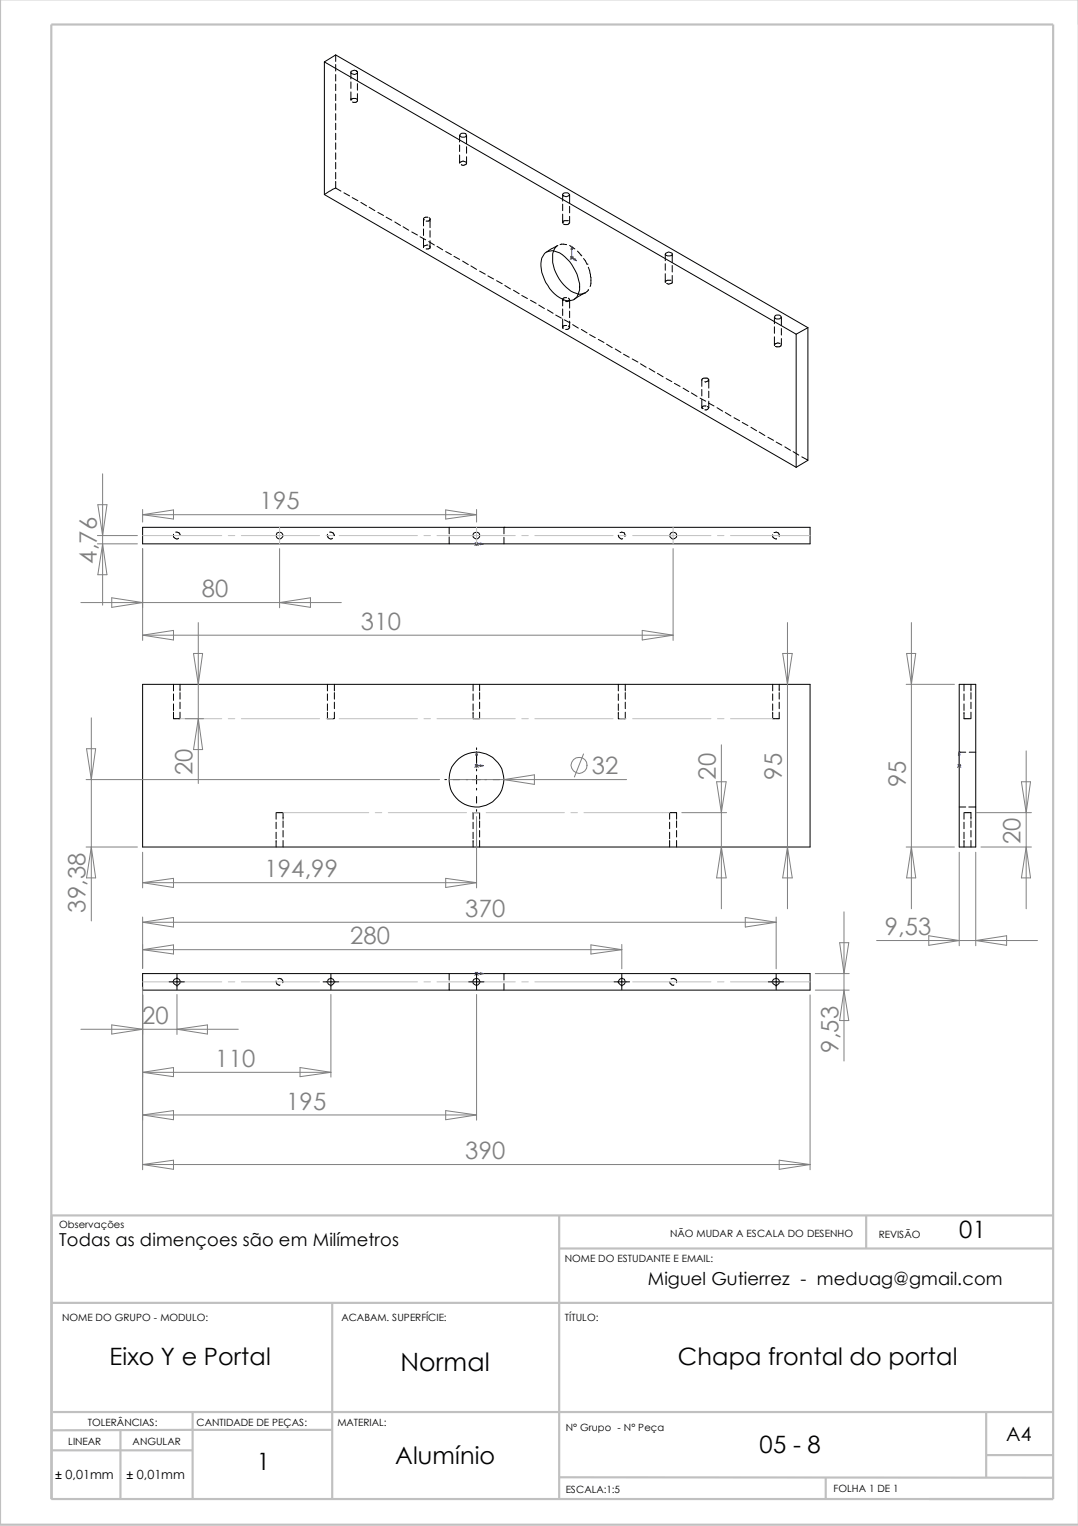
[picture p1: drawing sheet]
<svg xmlns="http://www.w3.org/2000/svg" width="210mm" height="297mm" viewBox="0 0 210 297" stroke-linecap="round" stroke-linejoin="round" font-family="sans-serif">
<g fill="none" stroke="#c0c0c0" stroke-width=".42">
<path d="M0 0v296.8h210M10 4.8h195.1v287h-195.1zM108.9 236.6v55.3M168.7 236.5v6.4M205.1 236.6h-195v55.3M10.1 253.6h195M64.7 253.6v38.3M108.9 243h96.2M10.3 274.9h194.8M23.5 278.4v13.2M37.2 278.3h27.4M37.5 278.3l-27.5 .1"/>
<path d="M37.5 274.9v17M192 274.8v12.8M10.2 282.3h27.3M108.9 287.6h96.2M160.8 287.6v4.2M192 283.2h13.1"/>
</g>
<g fill="none" stroke="#000" stroke-width=".19">
<path d="M63.2 12.1l91.8 53M63.2 12.1v25.8M65.4 10.7v1.3M65.4 12.6v1.2M65.4 14.5v1.3M65.4 16.4v1.2M65.4 18.3v1.3M65.4 10.7l-2.2 1.4M65.4 10.7l91.9 53.1M68.3 19.4h.1M68.3 13.9l.2-.1a.72 .72 0 0 1 1.1 .3 .69 .69 0 0 1-.6 .4 .69 .69 0 0 1-.7-.4zM68.3 14.1v1.3"/>
<path d="M68.3 15.9v1.3M68.3 17.9v1.6M69.4 19.2a.9 .9 0 0 0-1.1 .2M69.5 19.3l.1 .1M69.6 18.2v1.5l-.3 .2-.6-.1M69.6 14.1v1.6M69.6 16.3v1.3M63.2 37.9l91.8 53.1M64.2 37.2l-1 .7M65.4 36.6l1 .6M65.4 36.6l-1.1 .6M65.4 20.2v1.2"/>
<path d="M65.4 22.1v1.3M65.4 24v1.3M65.4 25.9v1.3M65.4 27.8v1.3M65.4 29.7v1.3M65.4 31.6v1.3M65.4 33.6v1.2M65.4 35.3v1.3M67 37.5l1.1 .6M68.6 38.5l1.1 .6M70.3 39.4l1.1 .7M89.5 26.4v1.2"/>
<path d="M89.5 28.2v1.3M89.5 30.2v1.6M89.6 26.2a.63 .63 0 0 1 .7-.3 .63 .63 0 0 1 .5 .5 .83 .83 0 0 1-1.3 0zM90.7 31.5a1.26 1.26 0 0 0-1.2 .1M90.8 31.6v.2M90.8 31.8l-.1 .2-.5 .2-.4-.2M90.8 26.4v1.6M90.8 28.6v1.2M90.8 30.5v1.3M109.6 37.8l.4-.3a.79 .79 0 0 1 .9 .4 .75 .75 0 0 1-.7 .4 .75 .75 0 0 1-.6-.4zM109.6 37.9v1.2M109.6 39.7v1.3"/>
<path d="M110.9 37.9v1.7M71.9 40.3l1.1 .7M73.6 41.3l1.1 .6M75.2 42.3l1.1 .6M76.9 43.2l1.1 .7M78.5 44.1l1.1 .7M80.2 45.2l1.1 .5M81.8 46.1l1.1 .6M82.5 42.8h.1M82.5 44.6v1.2M82.5 46.5v1.7M83.3 42.3h-.4l-.4 .2v1.5"/>
<path d="M83.3 47.7l-.8 .2M83.5 47l1.1 .7M83.6 42.4l.1 .1v1.8M83.6 47.9h.1M83.7 44.9v1.3M83.7 46.8v1.5l-.7 .2M83.7 42.8l-.3 .2h-.4M85.1 47.9l1.1 .7M86.8 49l1.1 .6M88.4 49.9l1.1 .6M90.1 50.8l1.1 .7M91.7 51.8l1.1 .6"/>
<path d="M93.4 52.8l1.1 .6M95 53.7l1.1 .6M96.7 54.6l1.1 .6M98.3 55.6l1.1 .6M100 56.5l1.1 .7M101.6 57.5l1.1 .6M103.3 58.4l1.1 .6M104.9 59.4l1.1 .7M106 49.4a2.5 2.5 0 0 1 3-.2 8.7 8.7 0 0 1 3.9 7.2l-.2 .5a2.01 2.01 0 0 1-3.2 1.3 7.6 7.6 0 0 1-4-8zM107.4 48.4l-1 .7M108.5 47.9a2.97 2.97 0 0 0-.9 2.6 8 8 0 0 0 4.1 6.4 2.29 2.29 0 0 0 2.3 .1M108.6 47.8l-1.1 .6"/>
<path d="M109.1 47.6h1.2M109.6 43.4h.1M109.6 58.4h.1M109.6 41.7v1.7M110.3 57.9l-.6 .1-.1 .2v1.3M110.5 43h.1M110.5 43h-.5l-.4 .2M110.7 58l.2 .3M110.8 43.4l-.3 .3-.8-.1M110.9 47.8l1 .7M110.9 58.3a.63 .63 0 0 1-.7 .4M110.9 40.2v1.2"/>
<path d="M110.9 42.1v1.3M110.9 58.3v1.7M112.4 48.9l.9 .9M112.8 57.6l-1 .7M113.6 50.3l.7 1.1M114 57l-1.1 .6M114.3 51.4h.1M114.6 56.3v.2l-.6 .5M114.6 52l.3 1.2M114.9 53.3l.1 .6a2.76 2.76 0 0 1-.1 1.8M129.5 49.5v1.2M129.5 51.3v1.3"/>
<path d="M129.5 53.3v1.7M129.6 49.3l.2-.1a.82 .82 0 0 1 1.1 .1v.2a.65 .65 0 0 1-.9 .3 .34 .34 0 0 1-.4-.1 .34 .34 0 0 1 0-.4zM130.5 54.6h.1M130.5 54.6h-.5l-.5 .3M130.9 53.6v1.5l-.7 .2-.4-.2M130.9 49.5v1.6M130.9 51.7v1.2M106.6 60.3l1.1 .7M108.2 61.3l1.1 .6M109.6 63.9h.1M109.6 60.1v1.3M109.6 62.1v1.8"/>
<path d="M109.9 62.3l1.1 .6M110.3 63.4h-.3l-.4 .2M110.7 63.4l.2 .4M110.9 63.8l-.4 .3h-.3M110.9 60.6v1.2M110.9 62.5v1.3M111.5 63.2l1.1 .7M113.2 64.1l1.1 .7M114.8 65.1l1.1 .6M116.5 66.1l1.1 .6M118.1 67l1.1 .7M119.8 67.9l1.1 .7"/>
<path d="M121.4 68.9l1.1 .6M123.1 69.9l1.1 .6M124.7 70.8l1.1 .7M126.4 71.7l1.1 .7M128 72.7l1.1 .6M129.7 73.7l1.1 .6M131.3 74.6l1.1 .6M133 75.6l1.1 .6M134.6 76.5l1.1 .7M136.3 77.5l1.1 .6M136.7 75.8v1.3M136.7 77.8v1.6"/>
<path d="M136.7 79.4v.1M136.7 79.5h.1M137.5 79l-.7 .1-.1 .3M137.6 73.6h.1M137.6 73.6h-.5l-.4 .2v1.4M137.8 73.7l.2 .2M137.8 79.1l.2 .3M137.9 78.4l1.1 .6M138 73.9a.67 .67 0 0 1-.8 .4M138 79.4a.63 .63 0 0 1-.8 .4M138 73.9v1.7M138 76.1v1.3"/>
<path d="M138 78.1v1.3M139.6 79.4l1.1 .6M150.8 61.8v1.2M150.8 63.6v1.3M150.8 65.6v1.7M151 61.4l.2-.1a.56 .56 0 0 1 .9 .5 .83 .83 0 0 1-1.3 0zM151.7 66.8h.1M151.7 66.8l-.2-.1-.5 .2-.2 .3M152.1 67.2v.1l-.4 .2-.7-.1M152.1 61.8v1.6M152.1 64v1.2M152.1 65.9v1.3"/>
<path d="M155 65.1v25.9M157.3 63.8v25.8l-2.3 1.4M157.3 63.8l-2.3 1.3M141.2 80.3l1.1 .7M142.9 81.3l1.1 .6M144.5 82.2l1.1 .6M146.2 83.2l1.1 .6M147.8 84.1l1.1 .7M149.5 85.1l1.1 .6M151.1 86l1.1 .6M152.8 87l1.1 .7M154.4 87.9l1.1 .7"/>
<path d="M156.1 88.9l1.1 .7M27.8 102.6h129.9v3.3h-129.9zM33.8 104v.5a.65 .65 0 0 0 .9 .3M34.2 103.6a.71 .71 0 0 1 .9 .6M63.8 104a.64 .64 0 0 0 .2 .7 .64 .64 0 0 0 .7 .1M64.2 103.6a.64 .64 0 0 1 .8 .7M87.5 102.6v1.3M87.5 104.5v1.4M98.1 102.6h.1M98.1 102.6v1.3M98.1 104.6v1.3M120.4 104.2l.1 .3 .3 .3h.4"/>
<path d="M120.7 103.7l.4-.1 .5 .1 .2 .6-.1 .1M150.5 104.1a.74 .74 0 0 0 .6 .8l.1-.1M150.7 103.7h.2a.64 .64 0 0 1 .8 .3v.4M27.8 133.2h129.9v31.7h-129.9zM33.8 138.6v1.3h1.3v-1.3M33.8 133.2v1.3M33.8 135.1v1.2M33.8 137v1.3M35.1 133.2v1.3M35.1 134.8v1.3M35.1 136.7v1.3M63.8 138.6v1.3h1.2"/>
<path d="M63.8 133.2v1.3M63.8 135.1v1.2M63.8 137v1.3M65.1 133.2v1.3M65.1 134.8v1.3M65.1 136.7v1.3M65.1 138.6v1.3M92.1 138.6v1.3h1.3v-1.3M92.1 133.2v1.3M92.1 135.1v1.2M92.1 137v1.3M93.4 133.2v1.3"/>
<path d="M93.4 134.8v1.3M93.4 136.7v1.3M120.4 138.6v1.3h1.4v-1.3M120.4 133.2v1.3M120.4 135.1v1.2M120.4 137v1.3M121.8 133.2v1.3M121.8 134.8v1.3M121.8 136.7v1.3M150.5 138.6v1.3h1.2v-1.3M150.5 133.2v1.3M150.5 135.1v1.2"/>
<path d="M150.5 137v1.3M151.7 133.2v1.3M151.7 134.8v1.3M151.7 136.7v1.3M186.8 133.2h3.2v31.7h-3.2zM187.7 138.6v1.3h1.3M187.7 133.2v1.3M187.7 135.1v1.2M187.7 137v1.3M189.1 133.2v1.3M189.1 134.8v1.3M189.1 136.7v1.3"/>
<path d="M189.1 138.6v1.3M53.8 158.2v1.3M53.8 158.2h1.3v1.3M55.1 159.8v1.3M86.6 151.8h.4M88.2 151.8h1.3M90.8 151.8h.3M91.9 151.8h1.7M92.1 159.5v-1.3h1.3v1.3M92.8 145.6v.3M92.8 147.2v1.2M92.8 149.7v.4"/>
<path d="M92.8 150.9v1.7M92.8 153.4v.4M92.8 155.1v1.2M92.8 157.6v.3M93.4 159.8v1.3M94.4 151.8h.3M96 151.8h1.3M98.6 151.8h.3M130.4 158.2v1.3M130.5 158.2h1.2v1.3M131.7 159.8v1.3M186.8 146.4h.1"/>
<path d="M186.8 146.4h1.2M186.8 157.1h1.2M187.7 158.2v1.3M187.8 158.2h1.3v1.3M188.6 157.1h1.4M188.7 146.4h1.3M189.1 159.8v1.3M53.8 160v1.3M53.8 162v1.3M53.8 163.6v1.3M55.1 161.7v1.2M55.1 163.6v1.3"/>
<path d="M92.1 160v1.3M92.1 162v1.3M92.1 163.6v1.3M93.4 161.7v1.2M93.4 163.6v1.3M130.4 160v1.3M130.4 162v1.3M130.4 163.6v1.3M131.7 161.7v1.2M131.7 163.6v1.3M187.7 160v1.3M187.7 162v1.3"/>
<path d="M187.7 163.6v1.3M189.1 161.7v1.2M189.1 163.6v1.3M27.8 189.5h129.9v3.2h-129.9zM32.9 191.1h3M34.5 189.6v3M53.8 191v.1a.61 .61 0 0 0 .7 .6M54.1 190.5h.1a.61 .61 0 0 1 .7 .1 .61 .61 0 0 1 .1 .7M62.9 191.1h3.1M64.4 189.6v3M87.5 189.5v1.3M87.5 191.4v1.3"/>
<path d="M91.3 191.1h2.9M92.8 189.6v3M98.1 189.5h.1M98.1 189.5v1.3M98.1 191.5v1.2M119.5 191.1h3.1M121.1 189.6v3M130.4 191.1l.4 .6h.4M130.6 190.5l.5-.1 .5 .2 .1 .3v.4M149.6 191.1h3M151.1 189.6v3"/>
<circle cx="54.4" cy="104.2" r=".68"/>
<circle cx="92.8" cy="104.2" r=".68"/>
<circle cx="131.1" cy="104.2" r=".68"/>
<circle cx="92.8" cy="151.7" r="5.3"/>
<circle cx="34.4" cy="191.1" r=".66"/>
<circle cx="64.4" cy="191.1" r=".64"/>
<circle cx="92.8" cy="191.1" r=".68"/>
<circle cx="121.1" cy="191.1" r=".66"/>
<circle cx="151.1" cy="191.1" r=".68"/>
</g>
<g fill="#00f" stroke="#00f" stroke-width=".19">
<path d="M93.5 148.9l.6 .1-.6 .2z"/>
<path d="M92.8 146.3l.2 .7h-.4z"/>
<path d="M93.5 105.7l.6 .2-.6 .1z"/>
<path d="M186.8 146.3l.1 .7h-.3z"/>
<path d="M93.5 189.3l.6 .2-.6 .2z"/>
<path d="M111.9 50.3l.4 .4-.5-.1z"/>
<path d="M111.3 47.9l.2 .6h-.3z"/>
</g>
<g fill="none" stroke="#00f" stroke-width=".19">
<path d="M111.1 50.2h.6M111.1 49.9l.6 .6M111.3 50.2l1 .5M111.3 47.9v2.6M111.6 49.9l-.6 .6M92.5 105.9h1.6M92.5 105.6l.6 .6M92.8 105.9h.1M92.8 105.6v.6M93 105.6l-.5 .6M92.5 149h1.6M92.5 148.8l.6 .6"/>
<path d="M92.8 146.3v3.1M93 148.8l-.5 .6M186.5 149h.6M186.5 148.8l.6 .6M186.8 149h.1M186.8 146.3v3.1M187 148.8l-.6 .6M92.5 189.5h1.6M92.5 189.3l.6 .6M92.8 189.5h.1M92.8 189.3v.6M93 189.3l-.5 .6"/>
</g>
<g fill="none" stroke="#c0c0c0" stroke-width=".19">
<path d="M27.8 104.3h15.4M44.4 104.3h1.3M47 104.3h15.2M54.4 102.6v3.3M63.5 104.3h1.3M66 104.3h15.3M82.5 104.3h1.3M85.1 104.3h15.2M92.8 102.6v3.3M101.6 104.3h1.3M104.1 104.3h15.3M120.6 104.3h1.3"/>
<path d="M123.2 104.3h15.2M131.1 102.6v3.3M139.7 104.3h1.3M142.2 104.3h15.5M35.1 139.9h8.1M44.4 139.9h1.3M47 139.9h15.2M63.5 139.9h1.3M66 139.9h15.3M82.5 139.9h1.3M85.1 139.9h15.2M101.6 139.9h1.3"/>
<path d="M104.1 139.9h15.3M120.6 139.9h1.3M123.2 139.9h15.2M139.7 139.9h1.3M142.2 139.9h8.3M55.1 158.2h16.7M73.1 158.2h1.2M75.6 158.2h15.2M92.1 158.2h1.3M94.7 158.2h15.2M111.2 158.2h1.2M113.7 158.2h16.7"/>
<path d="M27.8 191.1h15.4M44.4 191.1h1.3M47 191.1h15.2M63.5 191.1h1.3M66 191.1h15.3M82.5 191.1h1.3M85.1 191.1h15.2M101.6 191.1h1.3M104.1 191.1h15.3M120.6 191.1h1.3M123.2 191.1h15.2M139.7 191.1h1.3"/>
<path d="M142.2 191.1h15.5"/>
</g>
<g fill="none" stroke="#808080" stroke-width=".19">
<path d="M19 98.2h1.8l-.8 6.1zM20 92.2v25.6M27.8 99.2v2.4M86.8 99.3l6 .9-6 .8zM92.8 99.2v2.4M15.7 117.3h50.8M19 104.3h7.8M19 105.9h7.8M20 105.9l.8 6h-1.8zM21.8 116.4l6 .9-6 .9zM27.8 106.8v17.9M27.8 100.2l6-.9v1.7z"/>
<path d="M27.8 100.2h65M54.4 106.8v11.5M54.4 117.3l6.1-.9v1.8zM131.1 106.8v17.9M17.8 139.7v39.6M27.8 123.6l6-.9v1.9zM27.8 123.6h103.3M36.1 139.9h3.5M37.7 127.2h1.8l-.9 6zM38.6 139.9l.9 6h-1.8zM38.6 121.2v31.3M125.1 122.7l6 .9-6 1z"/>
<path d="M152.4 127.2h1.9l-1 6zM153.3 121.2v55.7M176.4 133.2h9.4M176.5 127.2h1.8l-.8 6zM177.5 121.2v55.7M16.8 151.8h68.8M16.8 145.7h1.8l-.8 6.1zM87.5 151.8h34.5M92.8 158.9v13.9M98.1 151.8l6-1v1.9zM113.6 146.8l-1.8 4.4M132.8 158.2h8.7"/>
<path d="M139.5 152.2h1.9l-.9 6zM140.5 145v31.9M190.1 158.2h10.7M198.9 152.2h1.8l-.9 6zM199.8 146.2v30.7M16.8 164.9h10M17.8 164.9l.8 6h-1.8zM27.8 165.9v6.9M27.8 178.5v10M27.8 171.8l6-.8v1.7zM27.8 179.5l6-.9v1.9zM27.8 179.5h123.3"/>
<path d="M27.8 171.8h65M86.8 171l6 .8-6 .9zM140.5 164.9l.9 6h-1.9zM145.1 178.6l6 .9-6 1zM151.1 178.5v10.1M153.3 164.9l1 6h-1.9zM164.3 177.5v29M176.4 164.9h9.4M177.5 164.9l.8 6h-1.8zM186.8 165.9v18.2M190 165.9v18.2M191 164.9h9.8"/>
<path d="M199.8 164.9l.9 6h-1.8zM21.8 199.5l6 .8-6 1zM27.8 192.1v35.6M27.8 184.9l6-1v1.8zM27.8 184.9h93.3M34.5 193.6v7.8M64.4 193.6v16.1M92.8 193.6v24.4M115.1 183.9l6 1-6 .8zM121.1 183.8v4.8M157.7 193.7v34M158.7 192.7h6.7"/>
<path d="M158.7 189.5h6.7M163.5 183.5h1.8l-1 6zM164.3 192.7l1 6h-1.8zM170.7 183.1h31.3M180.8 182.1l6 1-6 .9zM190 183.1l6-1v1.9zM15.7 200.3h30.7M27.8 217h65M27.8 217l6-.8v1.8zM27.8 208.7l6-.9v1.8zM27.8 208.7h36.6M34.5 200.3l5.9-.8v1.8z"/>
<path d="M58.4 207.8l6 .9-6 .9zM86.8 216.2l6 .8-6 1zM27.8 226.7l6-.9v1.8zM27.8 226.7h129.9M151.7 225.8l6 .9-6 .9z"/>
<circle cx="112.8" cy="149" r="1.54"/>
</g>
<text font-size="4.9" x="78" y="266.8">Normal</text>
<g font-size="4.7" fill="#808080">
<text x="50.5" y="99.2">195</text>
<text x="18.9" y="109.8" transform="rotate(-90 18.9 109.8)">4,76</text>
<text x="39.3" y="116.3">80</text>
<text x="70.3" y="122.6">310</text>
<text x="37.5" y="150.9" transform="rotate(-90 37.5 150.9)">20</text>
<text x="115.2" y="150.7">32</text>
<text x="139.4" y="151.8" transform="rotate(-90 139.4 151.8)">20</text>
<text x="152.2" y="151.8" transform="rotate(-90 152.2 151.8)">95</text>
<text x="176.4" y="153.2" transform="rotate(-90 176.4 153.2)">95</text>
<text x="198.7" y="164.3" transform="rotate(-90 198.7 164.3)">20</text>
<text x="51.5" y="170.8">194,99</text>
<text x="16.7" y="177.7" transform="rotate(-90 16.7 177.7)">39,38</text>
<text x="90.6" y="178.5">370</text>
<text x="68.2" y="183.8">280</text>
<text x="172.3" y="182.1">9,53</text>
<text x="27.7" y="199.3">20</text>
<text x="41.9" y="207.7">110</text>
<text x="163.2" y="204.9" transform="rotate(-90 163.2 204.9)">9,53</text>
<text x="55.7" y="216">195</text>
<text x="90.6" y="225.7">390</text>
</g>
<g font-size="4.7">
<text x="186.8" y="240.9">01</text>
<text x="21.3" y="265.7">Eixo Y e Portal</text>
<text x="132" y="265.7">Chapa frontal do portal</text>
<text x="50" y="286.2">1</text>
<text x="77" y="285">Alumínio</text>
<text x="147.9" y="282.9">05 - 8</text>
</g>
<text font-size="3.8" x="195.9" y="280.4">A4</text>
<g font-size="3.5">
<text x="11.5" y="242.5">Todas as dimençoes são em Milímetros</text>
<text x="126.2" y="250.2">Miguel Gutierrez - meduag@gmail.com</text>
</g>
<g font-size="2.5">
<text x="10.8" y="287.8">± 0,01mm</text>
<text x="24.6" y="287.8">± 0,01mm</text>
</g>
<g font-size="1.9">
<text x="11.5" y="239.1">Observações</text>
<text x="110" y="245.6">NOME DO ESTUDANTE E EMAIL:</text>
<text x="130.5" y="240.8">NÃO MUDAR A ESCALA DO DESENHO</text>
<text x="171.1" y="241.1">REVISÃO</text>
<text x="12.1" y="257.1">NOME DO GRUPO - MODULO:</text>
<text x="66.5" y="257.1">ACABAM. SUPERFÍCIE:</text>
<text x="110" y="257.2">TÍTULO:</text>
<text x="13.3" y="281.2">LINEAR</text>
<text x="17.1" y="277.5">TOLERÂNCIAS:</text>
<text x="25.8" y="281.2">ANGULAR</text>
<text x="38.3" y="277.5">CANTIDADE DE PEÇAS:</text>
<text x="65.7" y="277.5">MATERIAL:</text>
<text x="110.2" y="278.6">N° Grupo - N° Peça</text>
<text x="110.2" y="290.6">ESCALA:1:5</text>
<text x="162.3" y="290.4">FOLHA 1 DE 1</text>
</g>
</svg>
